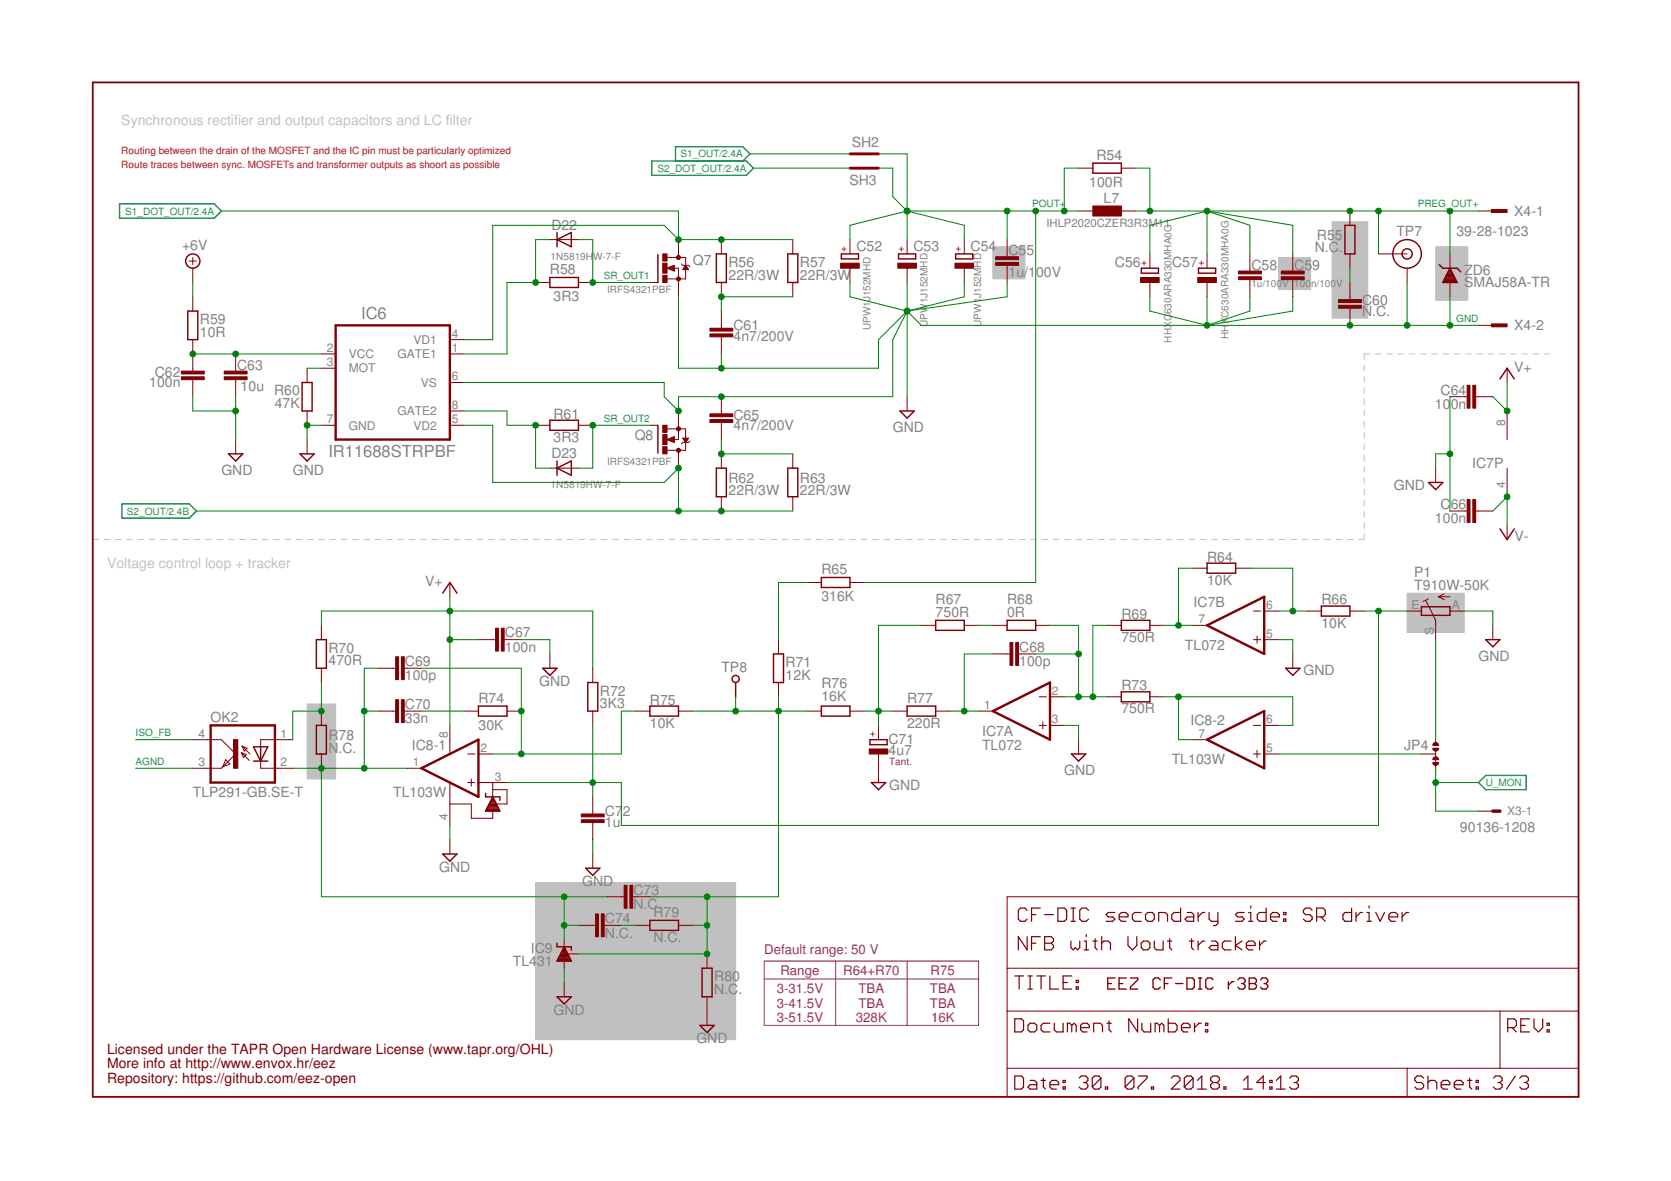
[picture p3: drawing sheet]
<svg xmlns="http://www.w3.org/2000/svg" width="297mm" height="210mm" viewBox="0 0 297 210" stroke-linecap="round" stroke-linejoin="round" font-family="sans-serif">
<g fill="#c0c0c0" stroke="#c0c0c0" stroke-width=".18">
<path d="M176.5 43.9h5.7v5.7h-5.7z"/>
<path d="M95.2 156.8h35.6v28h-35.6z"/>
<path d="M54.6 125.1h5.1v13.4h-5.1z"/>
<path d="M250.1 105.4h10.2v7h-10.2z"/>
<path d="M255.2 43.9h5.7v9.5h-5.7z"/>
<path d="M227.3 45.8h5.7v5.7h-5.7z"/>
<path d="M236.8 39.4h6.3v17.2h-6.3z"/>
</g>
<g fill="none" stroke="#c0c0c0" stroke-width=".18">
<path d="M242.5 64.9v1M242.5 66.9v1M242.5 68.9v1M242.5 70.9v1M242.5 72.9v1M242.5 74.9v1M242.5 76.9v1M242.5 78.9v1M243.5 62.9h-1v1M244.5 62.9h1M246.5 62.9h1M248.5 62.9h1"/>
<path d="M250.5 62.9h1M252.5 62.9h1M254.5 62.9h1M256.5 62.9h1M258.5 62.9h1M260.5 62.9h1M262.5 62.9h1M264.5 62.9h1M266.5 62.9h1M268.5 62.9h1M270.5 62.9h1M272.5 62.9h1"/>
<path d="M274.5 62.9h1M16.5 95.9h1M18.5 95.9h1M20.5 95.9h1M22.5 95.9h1M24.5 95.9h1M26.5 95.9h1M28.5 95.9h1M30.5 95.9h1.1M32.6 95.9h1M34.6 95.9h1M36.6 95.9h1"/>
<path d="M38.6 95.9h1M40.6 95.9h1M42.6 95.9h1M44.6 95.9h1M46.6 95.9h1M48.6 95.9h1M50.7 95.9h.9M52.6 95.9h1.1M54.7 95.9h1M56.7 95.9h1M58.7 95.9h1M60.7 95.9h1"/>
<path d="M62.7 95.9h1M64.7 95.9h1M66.7 95.9h1M68.7 95.9h1M70.7 95.9h1M72.7 95.9h1M74.8 95.9h1M76.8 95.9h1M78.8 95.9h1M80.8 95.9h1M82.8 95.9h1M84.8 95.9h1"/>
<path d="M86.8 95.9h1M88.8 95.9h1M90.8 95.9h1M92.8 95.9h1M94.8 95.9h1M96.9 95.9h1M98.9 95.9h1M100.9 95.9h1M102.9 95.9h1M104.9 95.9h1M106.9 95.9h1M108.9 95.9h1"/>
<path d="M110.9 95.9h1M112.9 95.9h1M114.9 95.9h1.1M116.9 95.9h1M119 95.9h1M121 95.9h1M123 95.9h1M125 95.9h1M127 95.9h1M129 95.9h1M131 95.9h1M133 95.9h1"/>
<path d="M135 95.9h1M137 95.9h1M139 95.9h1M141.1 95.9h.9M143.1 95.9h1M145.1 95.9h1M147.1 95.9h1M149.1 95.9h1M151.1 95.9h1M153.1 95.9h1M155.1 95.9h1M157.1 95.9h1"/>
<path d="M159.1 95.9h1M161.1 95.9h1.1M163.2 95.9h.9M165.2 95.9h1M167.2 95.9h1M169.2 95.9h1M171.2 95.9h1M173.2 95.9h1M175.2 95.9h1M177.2 95.9h1M179.2 95.9h1M181.2 95.9h1"/>
<path d="M183.2 95.9h1.1M185.3 95.9h1M187.3 95.9h1M189.3 95.9h1M191.3 95.9h1M193.3 95.9h1M195.3 95.9h1M197.3 95.9h1M199.3 95.9h1M201.3 95.9h1M203.3 95.9h1M205.3 95.9h1.1"/>
<path d="M207.3 95.9h1.1M209.4 95.9h1M211.4 95.9h1M213.4 95.9h1M215.4 95.9h1M217.4 95.9h1M219.4 95.9h1M221.4 95.9h1M223.4 95.9h1M225.4 95.9h1M227.4 95.9h1.1M229.4 95.9h1.1"/>
<path d="M231.5 95.9h1M233.5 95.9h1M235.5 95.9h1M237.5 95.9h1M239.5 95.9h1M242.5 94.9v1h-1M242.5 80.9v1M242.5 82.9v1M242.5 84.9v1M242.5 86.9v1M242.5 88.9v1M242.5 90.9v1"/>
<path d="M242.5 92.9v1"/>
</g>
<g fill="none" stroke="#800000" stroke-width=".21">
<path d="M180.4 173.5h1.5M181.2 173.5v2.3M182.6 161.8l-.4-.4h-.8l-.4 .4v1.5l.4 .4h.8l.4-.4M182.6 166.5v2.3l-1.6-2.3v2.3M182.7 173.5h.8M182.7 175.8h.8M183.1 173.5v2.3M183.4 162.6h.7M183.4 167.6h.7M184.3 173.5h1.5M184.9 161.4h-1.5v2.3M184.9 166.5h-1.5v2.3"/>
<path d="M185.1 173.5v2.3M185.7 162.6h1.6M185.7 166.5h1.2l.4 .4v.4l-.4 .3 .4 .4v.4l-.4 .4h-1.2zM185.7 167.6h1.2M186.6 173.5v2.3h1.6M188 161.4h1.2l.4 .4v1.5l-.4 .4h-1.2zM189 174.6h.7M190.4 161.4h.8M190.4 163.7h.8M190.4 167.3v1.1l.4 .4 .4-.4 .4 .4 .3-.4v-1.1M190.5 173.5h-1.5v2.3h1.5M190.8 161.4v2.3"/>
<path d="M191.3 175.4h.4v.4h-.4zM191.3 174.2h.4v.4h-.4zM192.7 168.8h.8M192.7 167.3h.4v1.5M193.1 166.1v.4M193.5 161.8l-.4-.4h-.8l-.4 .4v1.5l.4 .4h.8l.4-.4M194.3 167.3h.8M194.7 166.9v1.5l.4 .4M195.8 167.6l.4-.3h.8l.4 .3v1.2M195.8 166.5v2.3M198.2 162.2h-1.2l-.4 .4 .4 .4h.8l.4 .3-.4 .4h-1.2M198.9 163h1.6v-.4l-.4-.4h-.8l-.4 .4v.7l.4 .4h.8"/>
<path d="M200.5 166.5v1.5l.8 .8 .8-.8v-1.5M202.9 162.2h-1.2l-.4 .4v.7l.4 .4h1.2M203.2 167.3h.8l.4 .3v.8l-.4 .4h-.8l-.3-.4v-.8zM203.6 162.6l.4-.4h.8l.4 .4v.7l-.4 .4h-.8l-.4-.4zM205.2 167.3v1.1l.4 .4h1.2v-1.5M206 163.7v-1.5h1.1l.4 .4v1.1M207.5 167.3h.8M207.9 166.9v1.5l.4 .4M209.9 161.4v2.3h-1.2l-.4-.4v-.7l.4-.4h1.2M211 162.2h.8l.4 .4v1.1h-1.2l-.3-.4 .3-.3h1.2M211.4 167.3h.8M211.8 166.9v1.5l.4 .4"/>
<path d="M213 162.2v1.5M213 167.3v1.5M214.2 162.2h-.4l-.8 .8M214.2 167.3h-.4l-.8 .7M214.9 162.2v1.1l.4 .4h1.2M215.3 167.3h.8l.4 .3v1.2h-1.2l-.4-.4 .4-.4h1.2M216.5 162.2v1.9l-.4 .4h-.4M218.8 167.3h-1.1l-.4 .3v.8l.4 .4h1.1M219.6 166.5v2.3M220.8 167.3l-1.2 .7 1.2 .8M221.2 162.2h-1.2l-.4 .4 .4 .4h.8l.4 .3-.4 .4h-1.2M221.6 168h1.5v-.4l-.4-.3h-.7l-.4 .3v.8l.4 .4h.7"/>
<path d="M222 163.7h.7M222 162.2h.3v1.5M222.3 161v.4M223.9 167.3v1.5M225.1 161.4v2.3h-1.2l-.4-.4v-.7l.4-.4h1.2M225.1 167.3h-.4l-.8 .7M225.8 163h1.6v-.4l-.4-.4h-.8l-.4 .4v.7l.4 .4h.8M228.2 163.3h.4v.4h-.4zM228.2 162.2h.4v.4h-.4zM233.3 161.8l-.4-.4h-.8l-.4 .4v.4l.4 .4h.8l.4 .4v.3l-.4 .4h-.8l-.4-.4M234 163h1.2l.4-.4v-.8l-.4-.4h-1.2v2.3M234.8 163l.8 .7"/>
<path d="M240.3 161.4v2.3h-1.2l-.4-.4v-.7l.4-.4h1.2M241 162.2v1.5M242.2 162.2h-.4l-.8 .8M243 163.7h.8M243 162.2h.4v1.5M243.4 161v.4M244.6 162.2l.7 1.5 .8-1.5M246.9 163h1.6v-.4l-.4-.4h-.8l-.4 .4v.7l.4 .4h.8M249.2 162.2v1.5M250.4 162.2h-.4l-.8 .8M180.4 181.1h1.2l.3 .4v1.5l-.3 .4h-1.2zM180.4 191.2h1.2l.3 .4v1.6l-.3 .4h-1.2z"/>
<path d="M182.7 182.2l.4-.3h.8l.4 .3v.8l-.4 .4h-.8l-.4-.4zM183.1 192h.8l.4 .4v1.2h-1.2l-.4-.4 .4-.4h1.2M185.1 192h.7M185.5 191.6v1.6l.3 .4M186.6 192.8h1.6v-.4l-.4-.4h-.8l-.4 .4v.8l.4 .4h.8M186.6 181.9h-1.1l-.4 .3v.8l.4 .4h1.1M187.4 181.9v1.1l.4 .4h1.2v-1.5M189 193.2h.4v.4h-.4zM189 192h.4v.4h-.4zM190.5 182.2l-.4-.3h-.4v1.5M190.5 182.2l.4-.3 .4 .3v1.2M190.5 182.2v1.2"/>
<path d="M191.8 191.6l.4-.4h.8l.4 .4v.4l-.4 .4M192.1 182.6h1.5v-.4l-.3-.3h-.8l-.4 .3v.8l.4 .4h.8M192.6 192.4h.4M193 192.4l.4 .4v.4l-.4 .4h-.8l-.4-.4M194.4 183.4v-1.5h1.2l.4 .3v1.2M195.7 191.6v1.6l-.4 .4h-.8l-.3-.4M195.7 191.6l-.4-.4h-.8l-.3 .4v1.6M195.7 191.6l-1.5 1.6M196.5 193.2h.4v.4h-.4zM196.8 181.9h.7M197.1 181.5v1.5l.4 .4M201.6 191.6v1.6l-.4 .4h-.8l-.4-.4"/>
<path d="M201.6 191.6l-.4-.4h-.8l-.4 .4v1.6M201.6 191.6l-1.6 1.6M202.2 181.1v2.3l-1.5-2.3v2.3M202.3 191.2h1.6v.4l-1.6 1.6v.4M203 181.9v1.1l.4 .4h1.2v-1.5M204.7 193.2h.4v.4h-.4zM206.1 182.2l.4-.3 .4 .3v1.2M206.1 182.2l-.4-.3h-.4v1.5M206.1 182.2v1.2M207.7 181.1v2.3h1.2l.3-.4v-.8l-.3-.3h-1.2M208.2 191.6l.4-.4h.8l.3 .4v.4l-1.5 1.6h1.5M210 182.6h1.6v-.4l-.4-.3h-.8l-.4 .3v.8l.4 .4h.8"/>
<path d="M212.1 191.6v1.6l-.4 .4h-.8l-.4-.4M212.1 191.6l-.4-.4h-.8l-.4 .4v1.6M212.1 191.6l-1.6 1.6M212.3 181.9v1.5M212.9 193.6h1.5M212.9 192l.7-.8v2.4M213.5 181.9h-.4l-.8 .7M214.3 183h.4v.4h-.4zM214.3 181.9h.4v.3h-.4zM215.6 192.4l-.4 .4v.4l.4 .4h.8l.4-.4v-.4l-.4-.4M215.6 192.4l-.4-.4v-.4l.4-.4h.8l.4 .4v.4l-.4 .4M215.6 192.4h.8"/>
<path d="M217.6 193.2h.3v.4h-.3zM221 193.6h1.6M221 192l.8-.8v2.4M224.9 192.4h-1.5l1.2-1.2v2.4M225.7 193.2h.4v.4h-.4zM225.7 192h.4v.4h-.4zM226.9 193.6h1.6M226.9 192l.8-.8v2.4M229.2 191.6l.4-.4h.8l.4 .4v.4l-.4 .4M230 192.4h.4M230.4 192.4l.4 .4v.4l-.4 .4h-.8l-.4-.4M253.1 191.6l-.4-.4h-.8l-.4 .4v.4l.4 .4h.8l.4 .4v.4l-.4 .4h-.8l-.4-.4"/>
<path d="M253.8 192.4l.4-.4h.8l.4 .4v1.2M253.8 191.2v2.4M256.2 192.8h1.5v-.4l-.4-.4h-.7l-.4 .4v.8l.4 .4h.7M258.5 192.8h1.6v-.4l-.4-.4h-.8l-.4 .4v.8l.4 .4h.8M260.9 192h.7M261.2 191.6v1.6l.4 .4M262.4 193.2h.4v.4h-.4zM262.4 192h.4v.4h-.4zM265.5 191.6l.4-.4h.7l.4 .4v.4l-.4 .4M266.3 192.4h.3M266.6 192.4l.4 .4v.4l-.4 .4h-.7l-.4-.4M268 182.6h1.2l.4-.4v-.7l-.4-.4h-1.2v2.3"/>
<path d="M268.8 182.6l.8 .8M269.4 191.2l-1.6 2.4M270.2 191.6l.3-.4h.8l.4 .4v.4l-.4 .4M270.3 182.2h.8M270.9 192.4h.4M271.3 192.4l.4 .4v.4l-.4 .4h-.8l-.3-.4M271.9 181.1h-1.6v2.3h1.6M272.7 181.1v1.5l.8 .8 .7-.8v-1.5M275 183h.4v.4h-.4zM275 181.9h.4v.3h-.4z"/>
</g>
<path d="M16.5 14.6h264.1v180.3h-264.1z" fill="none" stroke="#800000" stroke-width=".32"/>
<g fill="none" stroke="#800000" stroke-width=".18">
<path d="M191.7 29.9h2.6M191.7 37.5h2.6M199.3 29.9h2.6M199.3 37.5h2.6M240 37.5v2.5M262.8 37.5h2.6M33.6 46.4h1.3M34.3 45.8v1.2M34.3 47.7v2.5M34.3 52.7v2.6M95.2 50.2h2.5M97.7 42.6h5.1"/>
<path d="M102.8 50.2h2.6M115.5 50.2h1.4M118.6 47.7l1.2-.5v1zM118.6 45.8h3.3v3.8h-3.3M118.6 47.7h2v5M118.9 47.6h.9M118.9 47.8h.9M119.1 47.4h.7M119.2 47.9h.6M119.4 47.3h.4M119.5 48h.3M119.7 47.2h.1"/>
<path d="M119.8 48.2h.1M120.6 42.6v3.2M121.1 46.9l.3 .3h1l.2 .2M121.5 47.8h.8M121.5 47.7h.7M121.6 47.6h.6M121.7 47.4h.4M121.8 47.3h.2M121.9 47.2h.1M121.9 47.2l.5 .7h-1zM128.2 42.6v2.5M128.2 50.2v2.5"/>
<path d="M128.2 55.3v3M128.2 59.9v3M140.9 42.6v2.5M140.9 50.2v2.5M151.1 42.6v2.5M151.1 47.7v2.5M161.2 42.6v2.5M161.2 47.7v2.5M171.4 42.6v2.5M171.4 47.7v2.5M179 42.6v3M179 47.2v3"/>
<path d="M204.4 45.1v2.6M204.4 50.2v2.5M214.6 45.1v2.6M214.6 50.2v2.5M222.2 45.1v3.1M222.2 49.7v3M229.8 45.1v3.1M229.8 49.7v3M240 45.1v2.6M240 50.2v3.1M240 54.8v3M245 45.1h5.1"/>
<path d="M250.1 47.7v2.5M257.7 45.1v2.6M257.7 50.2v2.5M262.8 57.8h2.6M34.3 60.4v5.6M34.3 67.5v3M41.9 62.9v3.1M41.9 67.5v3M41.9 78.1v2.6M54.6 65.4v2.6M54.6 73v2.6M54.6 78.1v2.6"/>
<path d="M57.1 75.6h2.6M57.1 62.9h2.6M57.1 65.4h2.6M80 75.6h2.5M80 62.9h2.5M80 68h2.5M80 60.4h2.5M80 73h2.5M95.2 75.6h2.5M102.8 75.6h2.6M115.5 75.6h1.4M118.6 76.2h3.3v3.8h-3.3"/>
<path d="M118.6 78.1l1.2-.5v1zM118.7 78.2h1.1M118.7 78.1h1.1M119 78.3h.8M119 78h.8M119.3 78.4h.5M119.3 77.8h.5M119.6 78.5h.2M119.6 77.7h.2M120.6 73v5.1h-.9M121.4 77.9h1l-.5 .7zM121.4 78h.9"/>
<path d="M121.5 78.1h.8M121.6 78.2h.6M121.7 78.3h.4M121.8 78.4h.2M121.8 78.5h.1M122.6 78.4l-.2 .2h-1l-.3 .3M128.2 70.5v3.1M128.2 75.1v3M161.2 70.5v2.5M257.7 70.5h3.1M262.3 70.5h3.1M267.9 65.4v2.6"/>
<path d="M267.9 73v5.1M97.7 83.2h5.1M120.6 80v3.2M128.2 80.7v2.5M128.2 88.3v2.5M140.9 80.7v2.5M140.9 88.3v2.5M255.2 83.2v2.5M257.7 90.8h3.1M262.3 90.8h3.1M267.9 83.2v5.1M267.9 93.4v2.5"/>
<path d="M57.1 111.1v2.6M57.1 118.8v2.5M67.3 118.8h3M71.9 118.8h3M80 103.5v2.6M85 113.7h3.1M89.6 113.7h3.1M97.7 116.2v2.6M105.4 118.8v2.5M138.4 113.7v2.5M143.5 103.5h2.5M151.1 103.5h2.5"/>
<path d="M163.8 111.1h2.5M171.4 111.1h2.5M176.5 111.1h2.5M176.5 116.2h3M181.1 116.2h3M184.1 111.1h2.5M196.8 111.1h2.5M204.4 111.1h2.5M212 101h2.6M212 111.1h2.6M219.6 101h2.6M222.8 108.6h1.3"/>
<path d="M222.8 113.7h1.3M223.5 113.1v1.2M224.7 108.6h2.6M224.7 113.7h2.6M229.8 116.2v2.6M232.3 108.6h2.6M240 108.6h2.5M250.1 108.6h2.6M253.4 106.7l1.8 3.6v3.4M253.9 106.4l-.9 .5M255.7 106.1h2M255.7 106.1l1 .5"/>
<path d="M256.7 105.6l-1 .5M257.7 108.6h2.6M265.4 111.1v2.6M34.3 131.5h5l2.6 2.5-2.6 2.5h-5M40.1 135l.8 .8-1.3 .5zM42.9 133.8l1.4 1.3M42.9 133.8l.9 .3-.5 .5zM43 132.6l.9 .4-.5 .5zM43 132.6l1.4 1.4M46.3 135.3v1.2h5.7M52 131.5h-5.7v1.2M57.1 126.4v2.5"/>
<path d="M57.1 134v2.5M67.3 126.4h3M71.9 126.4h3M72.4 136.5h2.5M80 128.9v5.1M80 139.1v7.6M82.5 126.4h2.5M83.1 139.1h1.3M83.1 134h1.3M83.8 138.5v1.2M85 139.1h5.1M85 134h2.6"/>
<path d="M87.6 139.1v2.5M90.1 126.4h2.6M105.4 126.4v2.5M113 126.4h2.5M120.6 126.4h2.5M138.4 121.3v2.5M143.5 126.4h2.5M151.1 126.4h2.5M156.2 128.9v2.6M156.2 134v5.1M158.7 126.4h2.5M166.3 126.4h2.6"/>
<path d="M173.9 126.4h2.6M184.7 123.8h1.3M184.7 128.9h1.3M185.4 128.3v1.3M186.6 123.8h2.6M186.6 128.9h2.6M191.7 131.5v2.5M196.8 123.8h2.5M204.4 123.8h2.5M212 131.5h2.6M222.8 134h1.3M222.8 128.9h1.3"/>
<path d="M223.5 133.4v1.2M224.7 134h2.6M224.7 128.9h2.6M252.7 134h2.5M255.2 131.5v.7M255.2 133.2v3.3M80 142.9h3.8v2.5h3.8v-1.2M80 149.2v2.6M87.6 140.4h2.5v2.5h-1.9M105.4 141.6v3.1M105.4 146.2v3M105.4 151.8v2.5"/>
<path d="M107.9 159.4h3.1M112.5 159.4h3M179 159.4h101.6v35.5h-101.6zM262.8 144.2h2.6M100.3 167v5.1M100.3 174.6v2.6M100.3 169.5h2.5M102.8 164.5h3.1M107.4 164.5h3M113 164.5h2.5M120.6 164.5h2.5M125.7 169.5v2.6"/>
<path d="M125.7 177.2v5M179 179.7h101.6M179 172.1h101.6M266.6 179.7v10.2M179 189.9h101.6M250.1 189.9v5"/>
</g>
<g fill="none" stroke="#800000" stroke-width=".23">
<path d="M196.9 174.8h.7M198.2 173.8h-1.3v2h1.3M198.9 174.8h.7M200.2 173.8h-1.3v2h1.3M200.9 173.8h1.3v.4l-1.3 1.3v.3h1.3M206.3 174.2l-.4-.4h-.6l-.3 .4v1.3l.3 .3h.6l.4-.3M207 174.8h.6M208.3 173.8h-1.3v2M209 174.8h1.3M211 173.8h1l.3 .4v1.3l-.3 .3h-1zM213 173.8h.7M213 175.8h.7"/>
<path d="M213.3 173.8v2M215.6 174.2l-.3-.4h-.6l-.4 .4v1.3l.4 .3h.6l.3-.3M218.4 174.5v1.3M219.4 174.5h-.4l-.6 .6M220 174.2l.4-.4h.6l.3 .4v.3l-.3 .3M220.7 174.8h.3M221 174.8l.3 .3v.4l-.3 .3h-.6l-.4-.3M222.1 173.8h.9l.4 .4v.3l-.4 .3 .4 .3v.4l-.4 .3h-.9zM222.1 174.8h.9M224.1 174.2l.3-.4h.6l.4 .4v.3l-.4 .3M224.7 174.8h.3M225 174.8l.4 .3v.4l-.4 .3h-.6l-.3-.3"/>
</g>
<g fill="#800000" stroke="#800000" stroke-width=".18">
<path d="M32.2 67h4.1v.5h-4.1z"/>
<path d="M32.2 66h4.1v.5h-4.1z"/>
<path d="M117.8 75.6h.8v1.3h-.8z"/>
<path d="M117.8 79.4h.8v1.3h-.8z"/>
<path d="M117.8 77.2h.8v1.8h-.8z"/>
<path d="M117.8 48.9h.8v1.3h-.8z"/>
<path d="M117.8 45.1h.8v1.3h-.8z"/>
<path d="M117.8 46.8h.8v1.8h-.8z"/>
<path d="M126.2 73.6h4.1v.5h-4.1z"/>
<path d="M126.2 74.6h4.1v.5h-4.1z"/>
<path d="M126.2 59.4h4.1v.5h-4.1z"/>
<path d="M126.2 58.3h4.1v.5h-4.1z"/>
<path d="M177 46.7h4.1v.5h-4.1z"/>
<path d="M177 45.6h4.1v.5h-4.1z"/>
<path d="M39.9 67h4v.5h-4z"/>
<path d="M39.9 66h4v.5h-4z"/>
<path d="M41.5 131.5h.8v5h-.8z"/>
<path d="M149.4 46.8h3.3v.9h-3.3z"/>
<path d="M159.6 46.8h3.3v.9h-3.3z"/>
<path d="M169.8 46.8h3.3v.9h-3.3z"/>
<path d="M180.6 114.2h.5v4.1h-.5z"/>
<path d="M179.5 114.2h.5v4.1h-.5z"/>
<path d="M260.8 68.5h.5v4h-.5z"/>
<path d="M261.8 68.5h.5v4h-.5z"/>
<path d="M260.8 88.8h.5v4.1h-.5z"/>
<path d="M261.8 88.8h.5v4.1h-.5z"/>
<path d="M103.3 145.7h4.1v.5h-4.1z"/>
<path d="M103.3 144.7h4.1v.5h-4.1z"/>
<path d="M71.4 124.4h.5v4h-.5z"/>
<path d="M70.3 124.4h.5v4h-.5z"/>
<path d="M71.4 116.7h.5v4.1h-.5z"/>
<path d="M70.3 116.7h.5v4.1h-.5z"/>
<path d="M89.1 111.7h.5v4h-.5z"/>
<path d="M88.1 111.7h.5v4h-.5z"/>
<path d="M154.5 133.1h3.3v.9h-3.3z"/>
<path d="M194.3 36.6h5v1.8h-5z"/>
<path d="M212.9 49.3h3.3v.9h-3.3z"/>
<path d="M220.2 49.2h4v.5h-4z"/>
<path d="M220.2 48.2h4v.5h-4z"/>
<path d="M202.8 49.3h3.3v.9h-3.3z"/>
<path d="M106.9 162.4h.5v4.1h-.5z"/>
<path d="M105.9 162.4h.5v4.1h-.5z"/>
<path d="M112 157.4h.5v4h-.5z"/>
<path d="M111 157.4h.5v4h-.5z"/>
<path d="M265.1 37.3h2.8v.5h-2.8z"/>
<path d="M265.1 57.6h2.8v.5h-2.8z"/>
<path d="M227.8 49.2h4v.5h-4z"/>
<path d="M227.8 48.2h4v.5h-4z"/>
<path d="M237.9 53.3h4.1v.5h-4.1z"/>
<path d="M237.9 54.3h4.1v.5h-4.1z"/>
</g>
<g fill="none" stroke="#800000" stroke-width=".25">
<path d="M194.3 29h5v1.8h-5zM33.4 55.3h1.8v5.1h-1.8zM97.7 49.3h5.1v1.8h-5.1zM99 42.6l2.6-1.3v2.6zM99 41.3v2.6M116.9 45.3v4.9M127.3 45.1h1.8v5.1h-1.8zM140 45.1h1.8v5.1h-1.8zM149.6 45.1h3v.9h-3zM159.7 45.1h3.1v.9h-3.1zM169.9 45.1h3v.9h-3zM202.9 47.7h3v.9h-3z"/>
<path d="M213 47.7h3.1v.9h-3.1zM239.1 40h1.8v5.1h-1.8zM255.8 47l.7 .7h2.5l.7 .6M256.5 50.1h2.5M256.6 49.8h2.2M256.8 49.6h1.9M256.9 49.4h1.7M257 49.2h1.5M257.1 49h1.3M257.2 48.7h1.1M257.3 48.5h.9M257.4 48.3h.7"/>
<path d="M257.5 48.1h.5M257.6 47.9h.3M257.7 47.7l1.3 2.5h-2.5zM53.7 68h1.8v5h-1.8zM97.7 74.7h5.1v1.8h-5.1zM116.9 75.6v4.9M160 73h2.5l-1.3 1.3zM266.6 67.4l1.3-2 1.3 2M40.6 80.7h2.6l-1.3 1.2zM53.3 80.7h2.6l-1.3 1.2zM99 81.9v2.6M99 83.2l2.6-1.3v2.6z"/>
<path d="M127.3 83.2h1.8v5.1h-1.8zM140 83.2h1.8v5.1h-1.8zM253.9 85.7h2.6l-1.3 1.3zM266.6 94l1.3 1.9 1.3-1.9M56.2 113.7h1.8v5.1h-1.8zM78.7 105.4l1.3-1.9 1.2 1.9M96.5 118.8h2.5l-1.3 1.2zM137.5 116.2h1.8v5.1h-1.8zM146 102.6h5.1v1.8h-5.1zM166.3 110.3h5.1v1.7h-5.1zM179 110.3h5.1v1.7h-5.1zM199.3 110.3h5.1v1.7h-5.1z"/>
<path d="M214.6 100.1h5v1.8h-5zM228.5 118.8h2.6l-1.3 1.2zM234.9 107.7h5.1v1.8h-5.1zM252.7 107.8h5v1.6h-5zM264.1 113.7h2.5l-1.2 1.3zM45.1 132.7h2.5l-1.3 2.6zM45.1 135.3h2.5M46.3 132.7v2.6M56.2 128.9h1.8v5.1h-1.8zM85 125.5h5.1v1.8h-5.1zM104.5 121.3h1.8v5.1h-1.8zM115.5 125.5h5.1v1.8h-5.1z"/>
<path d="M130.8 121.3v2.5M146 125.5h5.1v1.8h-5.1zM154.6 131.5h3.1v.9h-3.1zM154.9 139.1h2.5l-1.2 1.3zM161.2 125.5h5.1v1.8h-5.1zM190.5 134h2.5l-1.3 1.3zM199.3 123h5.1v1.7h-5.1zM78.7 151.8h2.5l-1.2 1.3zM86.3 141v.6h2.6v.7M86.4 144.1h2.4M86.5 143.8h2.2M86.6 143.6h2"/>
<path d="M86.7 143.4h1.8M86.8 143.2h1.6M86.9 143h1.4M87 142.7h1.2M87.1 142.5h.9M87.3 142.3h.6M87.4 142.1h.4M87.5 141.8h.2M87.6 141.6l1.3 2.6h-2.6zM104.1 154.3h2.5l-1.2 1.3zM99 167.6v.7h2.6v.6M99 177.2h2.6l-1.3 1.2z"/>
<path d="M99.1 170.7h2.4M99.2 170.5h2.2M99.3 170.3h2M99.4 170.1h1.8M99.5 169.8h1.6M99.6 169.6h1.4M99.7 169.4h1.2M99.8 169.2h.9M100 169h.6M100.1 168.7h.4M100.2 168.5h.2M100.3 168.3l1.3 2.5h-2.6z"/>
<path d="M115.5 163.6h5.1v1.8h-5.1zM124.8 172.1h1.8v5.1h-1.8zM124.4 182.2h2.6l-1.3 1.3z"/>
<circle cx="34.3" cy="46.4" r="1.27"/>
<circle cx="250.1" cy="45.1" r="2.54"/>
<circle cx="250.1" cy="45.1" r=".91"/>
<circle cx="130.8" cy="120.7" r=".64"/>
</g>
<g fill="#800000" stroke="#800000" stroke-width=".18">
<path d="M254.9 132.1l.5-.1 .3 .2v.3h-1z" fill-rule="evenodd"/>
<path d="M254.7 133h.5v.5l-.4-.2z" fill-rule="evenodd"/>
<path d="M255.2 133h.5v.2l-.5 .3z" fill-rule="evenodd"/>
<path d="M254.7 135.5h.5v.5l-.4-.1z" fill-rule="evenodd"/>
<path d="M255.2 135.5h.5v.3l-.5 .2z" fill-rule="evenodd"/>
<path d="M254.9 134.6l.5-.1 .3 .3v.2h-1z" fill-rule="evenodd"/>
<circle cx="120.6" cy="80" r=".36"/>
<circle cx="120.6" cy="76.2" r=".36"/>
<circle cx="120.6" cy="45.8" r=".36"/>
<circle cx="120.6" cy="49.6" r=".36"/>
</g>
<path d="M59.7 57.8h20.3v20.3h-20.3zM214.6 111.1l10.1-5v10.1zM37.4 128.9h11.5v10.2h-11.5zM74.9 136.5l10.1-5v10.1zM176.5 126.4l10.1-5.1v10.2zM214.6 131.5l10.1-5.1v10.1z" fill="none" stroke="#800000" stroke-width=".42"/>
<path d="M151.1 29.9h5.1M151.1 27.3h5.1" fill="none" stroke="#800000" stroke-width=".51"/>
<path d="M265.4 144.2h1.2" fill="none" stroke="#800000" stroke-width=".61"/>
<g fill="none" stroke="#008000" stroke-width=".18">
<path d="M39.3 37.5h81.3v5.1M133.3 27.3h17.8M133.9 29.9h17.2M156.2 29.9h2.5v5.1l2.5 2.5M156.2 27.3h5v15.3M161.2 37.5l10.2 2.5v2.6M161.2 37.5l-10.1 2.5v2.6M161.2 37.5h30.5M179 37.5v5.1M184.1 37.5v66h-30.5M191.7 29.9h-2.5v7.6M201.9 29.9h2.5v7.6"/>
<path d="M201.9 37.5h60.9M214.6 37.5v7.6M214.6 37.5l7.6 2.5v5.1M214.6 37.5l-10.2 2.5v5.1M214.6 37.5l15.2 2.5v5.1M245 37.5v7.6M257.7 37.5v7.6M34.3 50.2v2.5M97.7 42.6h-2.5v7.6h-5.1v12.7h-7.6M102.8 42.6h2.6v7.6h10.1M120.6 42.6h20.3M120.6 52.7v12.7h35.6v-5l5-5.1"/>
<path d="M120.6 42.6l-2.5-2.6h-30.5v20.4h-5.1M140.9 52.7h-12.7v2.6M151.1 50.2v2.5l10.1 2.6M161.2 55.3l2.6 2.5h99M161.2 55.3l-2.5 5.1v10.1h-38.1v2.5l-2.5-2.5v-2.5h-35.6M161.2 50.2v20.3M171.4 50.2v2.5l-10.2 2.6M179 50.2v2.5l-17.8 2.6M204.4 52.7v2.6l10.2 2.5M214.6 52.7v5.1M222.2 52.7v2.6l-7.6 2.5M229.8 52.7v2.6l-15.2 2.5"/>
<path d="M240 47.7v2.5M250.1 50.2v7.6M257.7 52.7v5.1M34.3 62.9h22.8M34.3 70.5v2.5h7.6M41.9 70.5v7.6M54.6 65.4h2.5M57.1 75.6h-2.5v2.5M82.5 75.6h5.1v10.1h30.5l2.5-2.5v7.6M82.5 73h7.6v2.6h5.1v7.6h2.5M115.5 75.6h-10.1v7.6h-2.6M128.2 62.9v2.5"/>
<path d="M128.2 78.1v2.6h12.7M257.7 70.5v20.3M267.9 68v5l-2.5-2.5M34.9 90.8h106M257.7 80.7h-2.5v2.5M265.4 90.8l2.5-2.5v5.1M57.1 111.1v-2.5h48.3v10.2M67.3 118.8h-2.6v17.7M74.9 118.8h17.8v15.2M80 113.7h5M80 106.1v22.8M92.7 113.7h5v2.5"/>
<path d="M143.5 103.5h-5.1v10.2M163.8 111.1h-7.6v17.8M173.9 111.1h2.6M176.5 116.2h-5.1v10.2M184.1 116.2h7.6M186.6 111.1h5.1v12.7M196.8 111.1h-2.5v12.7M206.9 111.1h5.1M212 101h-2.5v10.1M222.2 101h7.6v7.6M227.3 113.7h2.5v2.5M227.3 108.6h5"/>
<path d="M242.5 108.6h7.6M245 108.6v38.1h-134.6v-7.6h-20.3M255.2 113.7v17.8M260.3 108.6h5.1v2.5M24.1 131.5h10.2M24.1 136.5h10.2M52 136.5h20.4M57.1 121.3v5.1h-5.1v5.1M57.1 136.5v22.9h50.8M64.7 126.4h2.6M74.9 126.4h7.6M105.4 128.9v12.7"/>
<path d="M113 126.4h-2.6v7.6h-22.8M123.1 126.4h20.4M130.8 123.8v2.6M138.4 123.8v35.6h-22.9M153.6 126.4h5.1M168.9 126.4h5M189.2 128.9h2.5v2.6M189.2 123.8h7.6M206.9 123.8h22.9v5.1h-2.5M209.5 123.8v7.7h2.5M227.3 134h25.4M255.2 136.5v7.7h7.6"/>
<path d="M255.2 139.1h7.6M80 146.7v2.5M100.3 159.4v7.6M105.4 149.2v2.6M125.7 159.4v10.1h-22.9M100.3 172.1v2.5M100.3 164.5h2.5M110.4 164.5h2.6M123.1 164.5h2.6"/>
</g>
<g fill="#008000" stroke="#008000" stroke-width=".18">
<circle cx="105.4" cy="50.2" r=".51"/>
<circle cx="105.4" cy="75.6" r=".51"/>
<circle cx="95.2" cy="50.2" r=".51"/>
<circle cx="95.2" cy="75.6" r=".51"/>
<circle cx="128.2" cy="52.7" r=".51"/>
<circle cx="128.2" cy="80.7" r=".51"/>
<circle cx="34.3" cy="62.9" r=".51"/>
<circle cx="41.9" cy="62.9" r=".51"/>
<circle cx="41.9" cy="73" r=".51"/>
<circle cx="250.1" cy="57.8" r=".51"/>
<circle cx="161.2" cy="55.3" r=".51"/>
<circle cx="128.2" cy="65.4" r=".51"/>
<circle cx="128.2" cy="70.5" r=".51"/>
<circle cx="214.6" cy="57.8" r=".51"/>
<circle cx="257.7" cy="57.8" r=".51"/>
<circle cx="120.6" cy="73" r=".51"/>
<circle cx="240" cy="57.8" r=".51"/>
<circle cx="257.7" cy="80.7" r=".51"/>
<circle cx="54.6" cy="75.6" r=".51"/>
<circle cx="245" cy="37.5" r=".51"/>
<circle cx="204.4" cy="37.5" r=".51"/>
<circle cx="214.6" cy="37.5" r=".51"/>
<circle cx="257.7" cy="37.5" r=".51"/>
<circle cx="240" cy="37.5" r=".51"/>
<circle cx="179" cy="37.5" r=".51"/>
<circle cx="161.2" cy="37.5" r=".51"/>
<circle cx="189.2" cy="37.5" r=".51"/>
<circle cx="184.1" cy="37.5" r=".51"/>
<circle cx="156.2" cy="126.4" r=".51"/>
<circle cx="209.5" cy="123.8" r=".51"/>
<circle cx="229.8" cy="108.6" r=".51"/>
<circle cx="209.5" cy="111.1" r=".51"/>
<circle cx="191.7" cy="123.8" r=".51"/>
<circle cx="194.3" cy="123.8" r=".51"/>
<circle cx="191.7" cy="116.2" r=".51"/>
<circle cx="171.4" cy="126.4" r=".51"/>
<circle cx="105.4" cy="139.1" r=".51"/>
<circle cx="245" cy="108.6" r=".51"/>
<circle cx="57.1" cy="126.4" r=".51"/>
<circle cx="92.7" cy="126.4" r=".51"/>
<circle cx="92.7" cy="134" r=".51"/>
<circle cx="267.9" cy="88.3" r=".51"/>
<circle cx="267.9" cy="73" r=".51"/>
<circle cx="80" cy="108.6" r=".51"/>
<circle cx="80" cy="113.7" r=".51"/>
<circle cx="255.2" cy="139.1" r=".51"/>
<circle cx="125.7" cy="164.5" r=".51"/>
<circle cx="125.7" cy="169.5" r=".51"/>
<circle cx="125.7" cy="159.4" r=".51"/>
<circle cx="138.4" cy="126.4" r=".51"/>
<circle cx="130.8" cy="126.4" r=".51"/>
<circle cx="100.3" cy="164.5" r=".51"/>
<circle cx="64.7" cy="136.5" r=".51"/>
<circle cx="64.7" cy="126.4" r=".51"/>
<circle cx="57.1" cy="136.5" r=".51"/>
<circle cx="100.3" cy="159.4" r=".51"/>
<circle cx="120.6" cy="83.2" r=".51"/>
<circle cx="120.6" cy="90.8" r=".51"/>
<circle cx="128.2" cy="90.8" r=".51"/>
<circle cx="120.6" cy="42.6" r=".51"/>
<circle cx="128.2" cy="42.6" r=".51"/>
</g>
<path d="M21.3 36.2h16.8l1.2 1.3-1.2 1.3h-16.8zM115.9 28.6h16.8l1.2 1.3-1.2 1.3h-16.8zM120.1 28.6v-2.5h11.9l1.3 1.2-1.3 1.3M21.7 89.6h11.9l1.3 1.2-1.3 1.3h-11.9zM262.8 139.1l1.3-1.3h7.2v2.6h-7.2z" fill="none" stroke="#008080" stroke-width=".25"/>
<path d="M135.8 170.8h38.1v11.4h-38.1zM135.8 174h38.1M148.5 170.8v11.4M161.2 170.8v11.4" fill="none" stroke="#800080" stroke-width=".18"/>
<g font-size="2.9" fill="#808080">
<text x="64.2" y="56.7">IC6</text>
<text x="58.4" y="81.3">IR11688STRPBF</text>
</g>
<g font-size="2.5" fill="#c0c0c0">
<text x="21.6" y="22.3">Synchronous rectifier and output capacitors and LC filter</text>
<text x="19" y="101">Voltage control loop + tracker</text>
</g>
<g font-size="2.5" fill="#808080">
<text x="151.4" y="26.1">SH2</text>
<text x="194.9" y="28.4">R54</text>
<text x="151" y="32.9">SH3</text>
<text x="193.6" y="33.2">100R</text>
<text x="98" y="40.8">D22</text>
<text x="196.2" y="36.1">L7</text>
<text x="248.2" y="41.9">TP7</text>
<text x="258.9" y="41.9">39-28-1023</text>
<text x="269.2" y="38.4">X4-1</text>
<text x="32.4" y="44.5">+6V</text>
<text x="123.2" y="47">Q7</text>
<text x="129.5" y="47.4">R56</text>
<text x="142.2" y="47.4">R57</text>
<text x="152.2" y="44.6">C52</text>
<text x="162.4" y="44.6">C53</text>
<text x="172.5" y="44.6">C54</text>
<text x="179.3" y="45.4">C5</text>
<text x="182.5" y="45.4">5</text>
<text x="198.2" y="47.4">C56</text>
<text x="208.4" y="47.4">C57</text>
<text x="222.4" y="47.9">C58</text>
<text x="230.1" y="47.9">C5</text>
<text x="233.3" y="47.9">9</text>
<text x="233.7" y="44.9">N.C.</text>
<text x="234.1" y="42.7">R5</text>
<text x="237.3" y="42.7">5</text>
<text x="97.8" y="48.7">R58</text>
<text x="98.4" y="53.5">3R3</text>
<text x="129.5" y="49.7">22R/3W</text>
<text x="142.2" y="49.7">22R/3W</text>
<text x="179.3" y="49.2">1u/</text>
<text x="182.8" y="49.2">1</text>
<text x="184.2" y="49.2">00V</text>
<text x="260.3" y="51.1">SMAJ58A-TR</text>
<text x="260.3" y="48.9">ZD6</text>
<text x="35.5" y="59.9">10R</text>
<text x="35.5" y="57.6">R59</text>
<text x="130.4" y="58.7">C61</text>
<text x="242.1" y="56.2">N.C.</text>
<text x="242.1" y="54.3">C60</text>
<text x="269.2" y="58.7">X4-2</text>
<text x="42.1" y="65.7">C63</text>
<text x="130.4" y="60.6">4n7/200V</text>
<text x="26.5" y="68.9">100n</text>
<text x="27.5" y="67">C62</text>
<text x="42.8" y="69.5">10u</text>
<text x="48.7" y="70.3">R60</text>
<text x="256.1" y="70.1">C64</text>
<text x="269.2" y="66.1">V+</text>
<text x="48.8" y="72.5">47K</text>
<text x="98.4" y="74.4">R61</text>
<text x="130.4" y="76.5">4n7/200V</text>
<text x="130.4" y="74.6">C65</text>
<text x="158.7" y="76.9">GND</text>
<text x="255.1" y="72.7">10</text>
<text x="257.9" y="72.7">0n</text>
<text x="98" y="81.5">D23</text>
<text x="98.4" y="78.5">3R3</text>
<text x="112.8" y="78.1">Q8</text>
<text x="261.7" y="83.2">IC7P</text>
<text x="39.3" y="84.5">GND</text>
<text x="52" y="84.5">GND</text>
<text x="129.5" y="88">22R/3W</text>
<text x="129.5" y="85.9">R62</text>
<text x="142.2" y="88">22R/3W</text>
<text x="142.2" y="85.9">R63</text>
<text x="247.8" y="87">GND</text>
<text x="255.1" y="93">100n</text>
<text x="256.1" y="90.5">C</text>
<text x="257.9" y="90.5">66</text>
<text x="214.6" y="99.8">R64</text>
<text x="269.2" y="96.2">V-</text>
<text x="75.6" y="104.2">V+</text>
<text x="146" y="106.8">316K</text>
<text x="146" y="102">R65</text>
<text x="166.3" y="107.4">R67</text>
<text x="179" y="107.4">R68</text>
<text x="212.2" y="107.8">IC7B</text>
<text x="214.6" y="103.9">10K</text>
<text x="234.9" y="107.4">R66</text>
<text x="251.4" y="104.8">T910W-50K</text>
<text x="251.4" y="102.6">P1</text>
<text x="89.8" y="113.3">C67</text>
<text x="166.3" y="109.6">750R</text>
<text x="179" y="109.6">0R</text>
<text x="199.3" y="110">R69</text>
<text x="234.9" y="111.5">10K</text>
<text x="58.4" y="118.3">470R</text>
<text x="58.4" y="116">R70</text>
<text x="72" y="118.4">C69</text>
<text x="89.8" y="115.8">100n</text>
<text x="128.2" y="119.4">TP8</text>
<text x="139.7" y="118.5">R71</text>
<text x="181.2" y="118.4">100p</text>
<text x="181.2" y="115.8">C68</text>
<text x="199.3" y="114.1">750R</text>
<text x="210.6" y="115.5">TL072</text>
<text x="262.8" y="117.5">GND</text>
<text x="72" y="120.9">100p</text>
<text x="85.1" y="124.9">R74</text>
<text x="95.9" y="121.9">GND</text>
<text x="106.6" y="125.9">3K3</text>
<text x="106.6" y="123.6">R72</text>
<text x="115.5" y="125.2">R75</text>
<text x="139.7" y="120.8">12K</text>
<text x="146" y="124.6">16K</text>
<text x="146" y="122.3">R76</text>
<text x="161.2" y="124.9">R77</text>
<text x="199.3" y="122.7">R73</text>
<text x="231.7" y="120">GND</text>
<text x="37.4" y="128.3">OK2</text>
<text x="58.4" y="131.6">R</text>
<text x="60.2" y="131.6">78</text>
<text x="72" y="128.5">33n</text>
<text x="72" y="126">C70</text>
<text x="85.1" y="129.7">30K</text>
<text x="115.5" y="129.3">10K</text>
<text x="161.2" y="129.3">220R</text>
<text x="174.6" y="130.8">IC7A</text>
<text x="199.3" y="126.8">750R</text>
<text x="211.6" y="128.8">IC8-2</text>
<text x="58.4" y="133.7">N</text>
<text x="60.2" y="133.7">.C.</text>
<text x="73.2" y="133.4">IC8-1</text>
<text x="157.9" y="134.2">4u7</text>
<text x="157.9" y="132.2">C71</text>
<text x="174.6" y="133.4">TL072</text>
<text x="189.2" y="137.8">GND</text>
<text x="208.3" y="135.8">TL103W</text>
<text x="249.6" y="133.4">JP4</text>
<text x="34.3" y="141.6">TLP291-GB.SE-T</text>
<text x="69.9" y="141.6">TL103W</text>
<text x="158.1" y="140.3">GND</text>
<text x="107.5" y="147">1u</text>
<text x="107.5" y="145">C7</text>
<text x="110.7" y="145">2</text>
<text x="259.5" y="147.8">90136-1208</text>
<text x="78.1" y="155">GND</text>
<text x="103.5" y="157.5">GND</text>
<text x="112.6" y="161.6">N.C.</text>
<text x="112.6" y="159">C73</text>
<text x="107.5" y="166.6">N.C.</text>
<text x="107.5" y="164.1">C74</text>
<text x="116.2" y="167.4">N.C.</text>
<text x="116.2" y="163">R79</text>
<text x="91.2" y="171.7">TL4</text>
<text x="94.4" y="169.4">IC9</text>
<text x="95.5" y="171.7">31</text>
<text x="127" y="176.7">N.C</text>
<text x="127" y="174.4">R80</text>
<text x="131.3" y="176.7">.</text>
<text x="98.4" y="180.3">GND</text>
<text x="123.8" y="185.4">GND</text>
</g>
<g font-size="2.5" fill="#800000">
<text x="19" y="187.3">Licensed under the TAPR Open Hardware License (www.tapr.org/OHL)</text>
<text x="19" y="189.9">More info at http://www.envox.hr/eez</text>
<text x="19" y="192.4">Repository: https://github.com/eez-open</text>
</g>
<g font-size="2.3" fill="#800080">
<text x="135.8" y="169.6">Default range: 50 V</text>
<text x="138.7" y="173.4">Range</text>
<text x="149.9" y="173.4">R64+R70</text>
<text x="165.4" y="173.4">R75</text>
<text x="138.1" y="176.5">3-31.5V</text>
<text x="138.1" y="179.1">3-41.5V</text>
<text x="152.6" y="176.5">TBA</text>
<text x="152.6" y="179.1">TBA</text>
<text x="165.3" y="176.5">TBA</text>
<text x="165.3" y="179.1">TBA</text>
<text x="138.1" y="181.6">3-51.5V</text>
<text x="152.1" y="181.6">328K</text>
<text x="165.5" y="181.6">16K</text>
</g>
<g font-size="2.1" fill="#808080">
<text x="58.1" y="62.5">2</text>
<text x="58.1" y="65.1">3</text>
<text x="62" y="63.7">VCC</text>
<text x="70.6" y="63.7">GATE1</text>
<text x="73.5" y="61.1">VD1</text>
<text x="80.3" y="62.5">1</text>
<text x="80.3" y="60">4</text>
<text x="62" y="66.2">MOT</text>
<text x="74.8" y="68.7">VS</text>
<text x="80.3" y="67.6">6</text>
<text x="58.1" y="75.2">7</text>
<text x="62" y="76.4">GND</text>
<text x="70.6" y="73.8">GATE2</text>
<text x="73.5" y="76.4">VD2</text>
<text x="80.3" y="75.2">5</text>
<text x="80.3" y="72.7">8</text>
<text x="267.5" y="75.8" transform="rotate(-90 267.5 75.8)">8</text>
<text x="267.5" y="86.7" transform="rotate(-90 267.5 86.7)">4</text>
<text x="213" y="110.8">7</text>
<text x="225.1" y="108.3">6</text>
<text x="225.1" y="113.3">5</text>
<text x="250.9" y="108.3">E</text>
<text x="254.9" y="112.9" transform="rotate(-90 254.9 112.9)">S</text>
<text x="258.1" y="108.3">A</text>
<text x="187" y="123.5">2</text>
<text x="35.3" y="131.1">4</text>
<text x="49.9" y="131.1">1</text>
<text x="79.6" y="131.1" transform="rotate(-90 79.6 131.1)">8</text>
<text x="174.9" y="126">1</text>
<text x="187" y="128.6">3</text>
<text x="213" y="131.1">7</text>
<text x="225.1" y="128.6">6</text>
<text x="35.3" y="136.2">3</text>
<text x="49.9" y="136.2">2</text>
<text x="73.4" y="136.2">1</text>
<text x="85.4" y="133.6">2</text>
<text x="225.1" y="133.6">5</text>
<text x="88" y="138.7">3</text>
<text x="79.6" y="145.7" transform="rotate(-90 79.6 145.7)">4</text>
<text x="267.9" y="144.9">X3-1</text>
</g>
<text font-size="2" fill="#808080" x="186" y="40.4">IHLP2020CZER3R3M11</text>
<g font-size="1.8" fill="#f00">
<text x="21.6" y="27.3">Routing between the drain of the MOSFET and the IC pin must be particularly optimized</text>
<text x="21.6" y="29.9">Route traces between sync. MOSFETs and transformer outputs as shoort as possible</text>
</g>
<g font-size="1.8" fill="#008080">
<text x="121" y="28">S1_OUT/2.4A</text>
<text x="116.9" y="30.5">S2_DOT_OUT/2.4A</text>
<text x="22.3" y="38.1">S1_DOT_OUT/2.4A</text>
<text x="183.5" y="36.9">POUT+</text>
<text x="252" y="36.9">PREG_OUT+</text>
<text x="107.3" y="49.6">SR_OUT1</text>
<text x="258.9" y="57.2">GND</text>
<text x="107.3" y="75">SR_OUT2</text>
<text x="22.6" y="91.5">S2_OUT/2.4B</text>
<text x="24.1" y="130.8">ISO_FB</text>
<text x="24.1" y="135.9">AGND</text>
<text x="264.1" y="139.7">U_MON</text>
</g>
<g font-size="1.8" fill="#808080">
<text x="97.9" y="46.2">1N5819H</text>
<text x="105.4" y="46.2">W-7-F</text>
<text x="107.9" y="52.1">IRFS4321PBF</text>
<text x="222.4" y="51.1">1u/100V</text>
<text x="230.1" y="51.1">100</text>
<text x="233.1" y="51.1">n/100V</text>
<text x="154.7" y="58.7" transform="rotate(-90 154.7 58.7)">UPW1J152MHD</text>
<text x="164.9" y="58.1" transform="rotate(-90 164.9 58.1)">UPW1J152MHD</text>
<text x="174.4" y="58.1" transform="rotate(-90 174.4 58.1)">UPW1J152MHD</text>
<text x="218.4" y="57.7" transform="rotate(-90 218.4 57.7)">XC630ARA330MHA0G</text>
<text x="208.2" y="60.9" transform="rotate(-90 208.2 60.9)">HHXC630ARA330MHA0G</text>
<text x="218.4" y="60.3" transform="rotate(-90 218.4 60.3)">HH</text>
<text x="107.9" y="82.6">IRFS4321PBF</text>
<text x="97.9" y="86.8">1N5819HW-7-F</text>
</g>
<g font-size="1.8" fill="#800000">
<text x="150.5" y="44.7" transform="rotate(-90 150.5 44.7)">+</text>
<text x="160.7" y="44.7" transform="rotate(-90 160.7 44.7)">+</text>
<text x="170.8" y="44.7" transform="rotate(-90 170.8 44.7)">+</text>
<text x="203.8" y="47.3" transform="rotate(-90 203.8 47.3)">+</text>
<text x="214" y="47.3" transform="rotate(-90 214 47.3)">+</text>
<text x="155.6" y="131.1" transform="rotate(-90 155.6 131.1)">+</text>
</g>
<text font-size="1.8" fill="#800080" x="158.1" y="135.9">Tant.</text>
</svg>
